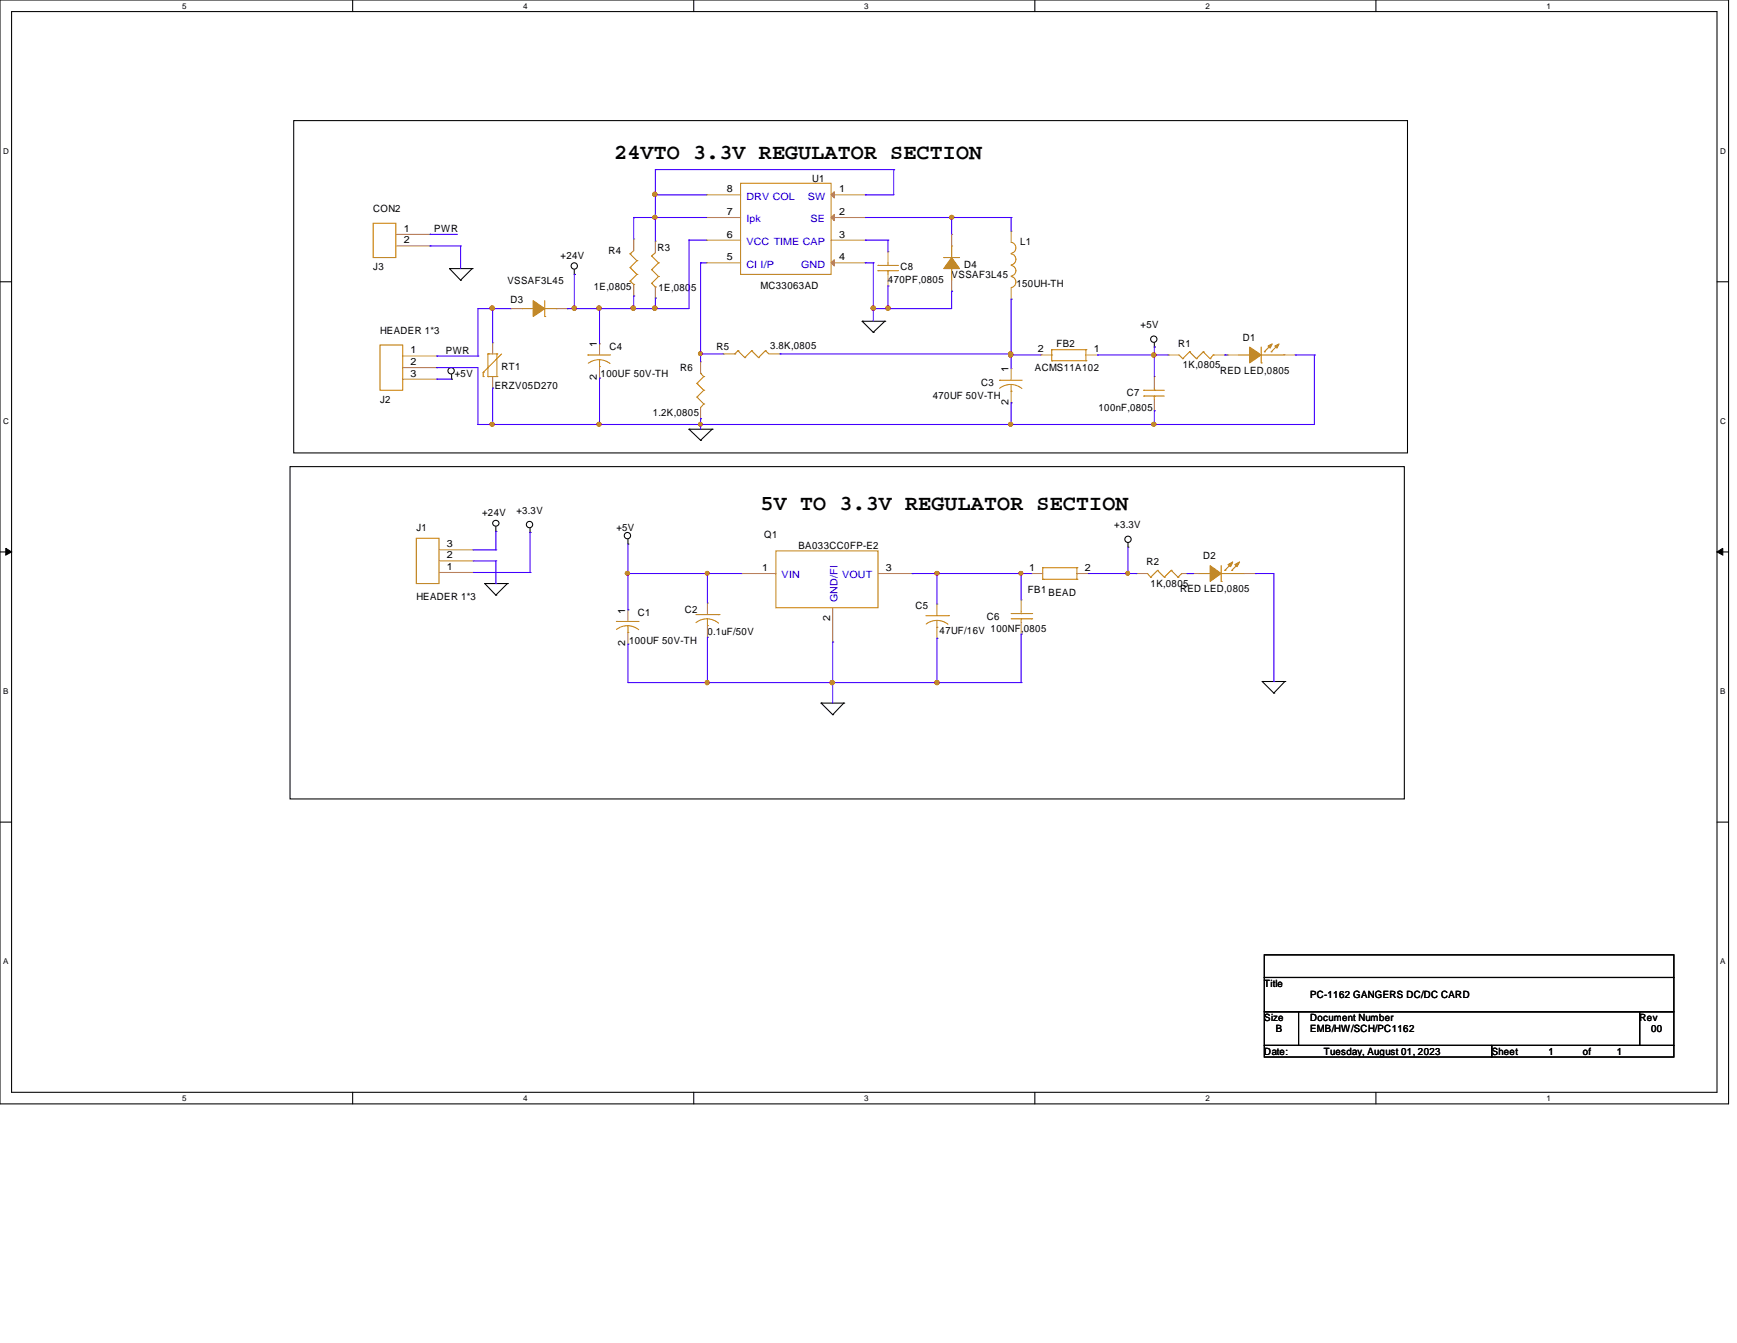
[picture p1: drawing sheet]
<svg xmlns="http://www.w3.org/2000/svg" width="279mm" height="216mm" viewBox="0 0 279 216" stroke-linecap="round" stroke-linejoin="round" font-family="sans-serif">
<path d="M0 0h278v177.5h-278zM1.9 1.9h274.3v173.7h-274.3z" fill="none" stroke="#000" stroke-width=".17"/>
<g fill="#fff">
<path d="M29.3 .3h.6v1.3h-.6z"/>
<path d="M29.3 175.9h.6v1.3h-.6z"/>
</g>
<path d="M56.7 0v1.9M56.7 175.6v1.9" fill="none" stroke="#000" stroke-width=".17"/>
<g fill="#fff">
<path d="M84.2 .3h.6v1.3h-.6z"/>
<path d="M84.2 175.9h.6v1.3h-.6z"/>
</g>
<path d="M111.6 0v1.9M111.6 175.6v1.9" fill="none" stroke="#000" stroke-width=".17"/>
<g fill="#fff">
<path d="M139 .3h.6v1.3h-.6z"/>
<path d="M139 175.9h.6v1.3h-.6z"/>
</g>
<path d="M166.5 0v1.9M166.5 175.6v1.9" fill="none" stroke="#000" stroke-width=".17"/>
<g fill="#fff">
<path d="M193.9 .3h.6v1.3h-.6z"/>
<path d="M193.9 175.9h.6v1.3h-.6z"/>
</g>
<path d="M221.3 0v1.9M221.3 175.6v1.9" fill="none" stroke="#000" stroke-width=".17"/>
<g fill="#fff">
<path d="M248.8 .3h.5v1.3h-.5z"/>
<path d="M248.8 175.9h.5v1.3h-.5z"/>
<path d="M.5 23.5h.9v1.4h-.9z"/>
<path d="M276.7 23.5h.8v1.4h-.8z"/>
<path d="M.5 67h.9v1.3h-.9z"/>
<path d="M276.7 67h.8v1.3h-.8z"/>
</g>
<path d="M0 45.3h1.9M276.2 45.3h1.8" fill="none" stroke="#000" stroke-width=".17"/>
<g fill="#fff">
<path d="M.5 110.4h.8v1.4h-.8z"/>
<path d="M276.7 110.4h.8v1.4h-.8z"/>
</g>
<path d="M0 88.7h1.9M276.2 88.7h1.8" fill="none" stroke="#000" stroke-width=".17"/>
<path d="M.9 88.1l1 .6-1 .5zM276.2 88.7l.9-.6v1.1z" fill="#000" stroke="#000" stroke-width=".16"/>
<g fill="#fff">
<path d="M.5 153.8h.7v1.4h-.7z"/>
<path d="M276.7 153.8h.7v1.4h-.7z"/>
</g>
<g fill="none" stroke="#000" stroke-width=".17">
<path d="M47.2 19.4h179.2v53.4h-179.2zM72.3 43.2h.1M72.3 43.2h3.6M72.3 43.2l1.8 1.8M74.1 45h.1M75.9 43.2h.1M75.9 43.2l-1.8 1.8M92.4 44.1h.1M92.4 43.3v.8M138.7 51.6h.1M138.7 51.6h3.6M138.7 51.6l1.8 1.8"/>
<path d="M140.5 53.4h.1M142.3 51.6h.1M142.3 51.6l-1.8 1.8M185.7 55.8h.1M185.7 55.1v.7M46.7 75h179.2v53.4h-179.2zM72.6 61h.1M72.6 60.2v.8M110.8 69h.1M110.8 69h3.8M110.8 69l1.9 1.8M112.7 70.8h.1"/>
<path d="M114.6 69h.1M114.6 69l-1.9 1.8M78 93.8h.1M78 93.8h3.6M78 93.8l1.8 1.9M79.8 85.4h.1M79.8 95.7h.1M79.8 84.7v.7M81.6 93.8h.1M81.6 93.8l-1.8 1.9M85.3 85.6h.1M85.3 84.9v.7"/>
<path d="M101 87.5h.1M101 86.7v.8M181.4 88h.1M181.4 87.3v.7M132.1 113h.1M132.1 113h3.6M132.1 113l1.8 1.9M133.9 114.9h.1M135.7 113h.1M135.7 113l-1.8 1.9M203 109.6h.1M203 109.6h3.7"/>
<path d="M203 109.6l1.9 1.8M204.9 111.4h.1M206.7 109.6h.1M206.7 109.6l-1.8 1.8M0 132.2h1.9M276.2 132.2h1.8M203.4 153.5h65.8v3.6h-65.8zM203.4 157.1h65.8v5.5h-65.8zM203.4 162.6h5.5v5.5h-5.5zM203.4 168.1h36.5v1.8h-36.5zM208.9 162.6h54.8v5.5h-54.8zM239.9 168.1h29.3v1.8h-29.3z"/>
<path d="M263.7 162.6h5.5v5.5h-5.5z"/>
<circle cx="72.6" cy="59.6" r=".51"/>
<circle cx="92.4" cy="42.8" r=".51"/>
<circle cx="185.6" cy="54.5" r=".51"/>
<circle cx="79.8" cy="84.1" r=".49"/>
<circle cx="85.2" cy="84.3" r=".51"/>
<circle cx="100.9" cy="86.1" r=".51"/>
<circle cx="181.4" cy="86.7" r=".51"/>
</g>
<g fill="none" stroke="#cc8006" stroke-width=".17">
<path d="M60 35.9h3.7v5.5h-3.7zM119.1 29.5h14.6v14.6h-14.6zM153.1 39.5h.1M153.1 39.5v1.9M162.6 39a.89 .89 0 0 1 .8 .8 .89 .89 0 0 1-.8 .9M61.1 55.5h3.7v7.2h-3.7zM77.7 59.9h.1M77.7 59.9v.6M78.5 56.9h.1M78.5 56.9h1.4M78.5 56.9v3.6M79.9 56.9h.1"/>
<path d="M79.9 56.9v3.6M80.7 56.9l-3 3M84 49.6h1.8M85.8 49.6h.1M87.6 50.9h.1M87.6 48.3v2.6M87.6 49.6h1.9M89.5 49.6h.1M94.6 57.1h.1M94.6 57.1h3.6M96.4 58.9h.1M96.4 57.8l-.8 .1-1 .5"/>
<path d="M96.4 57.8l1.1 .3 .6 .3M96.4 57.8v1.1M101.3 40.8h.1M101.3 43h.1M101.3 45.2h.1M101.3 40.8l1.1 1.1M101.3 43l1.1 1.1M101.3 45.2l.6 .5M101.9 45.7h.1M101.9 40.3l-.6 .5M102.4 41.9h.1M102.4 44.1h.1"/>
<path d="M102.4 41.9l-1.1 1.1M102.4 44.1l-1.1 1.1M104.8 41.1h.1M104.8 43.3h.1M104.8 45.6h.1M104.8 41.1l1.1 1.1M104.8 43.3l1.1 1.1M104.8 45.6l.6 .5M105.4 46.1h.1M105.4 40.6l-.6 .5M105.9 42.2h.1M105.9 44.4h.1"/>
<path d="M105.9 42.2l-1.1 1.1M105.9 44.4l-1.1 1.2M118.2 56.9h.1M118.7 56.4h.1M118.7 56.4l1.1 1.1M118.7 56.4l-.5 .5M119.8 57.5h.1M120.9 56.4h.1M120.9 56.4l1.1 1.1M120.9 56.4l-1.1 1.1M122 57.5h.1M123.1 56.4h.1"/>
<path d="M123.1 56.4l.6 .5M123.1 56.4l-1.1 1.1M141.2 43.5h.1M141.2 42.7h.1M141.2 43.5h3.3M141.2 42.7h3.3M142.8 42.7h.1M142.8 43.5h.1M142.8 42.2v.5M142.8 43.5v.6M151.8 41.4h.1M151.8 41.4h2.5"/>
<path d="M153.1 43.2h.1M153.1 43.2v1.8M162.6 44.5a.89 .89 0 0 1 .8 .8 .89 .89 0 0 1-.8 .9M162.6 42.7a.84 .84 0 0 1 .8 .8 .84 .84 0 0 1-.8 .9M162.6 40.8a.89 .89 0 0 1 .8 .9 .89 .89 0 0 1-.8 .9M169.2 56.2h.1M169.2 58h.1M169.2 57.1h.1M169.2 56.2v1.8M169.2 56.2h5.5M169.2 58h5.5M174.7 56.2h.1"/>
<path d="M174.7 58h.1M174.7 56.2v1.8M189.7 57.1l.5 .6M190.2 57.7h.1M191.3 56.6h.1M191.3 56.6l-1.1 1.1M191.3 56.6l1.1 1.1M192.4 57.7h.1M193.5 56.6h.1M193.5 56.6l-1.1 1.1M193.5 56.6l1.1 1.1M194.6 57.7h.1"/>
<path d="M195.2 57.1h.1M195.2 57.1l-.6 .6M199.2 57.1h1.8M201 57.1h.1M202.9 58.3h.1M202.9 57.1h3.6M202.9 55.8v2.5M203.4 56.6h.1M204.5 56.6h.1M204.5 55.5l-1.1 1.1M205.6 55.5l-1.1 1.1M206.5 57.1h.1"/>
<path d="M77.7 60.5h.1M78.5 60.5h.1M78.5 60.5h1.4M79.9 60.5h.1M112.1 63.8h.1M112.1 61.6h.1M112.1 63.8l1.1 1.1M112.1 61.6l1.1 1.1M112.7 60h.1M112.7 60l.5 .5M113.2 64.9h.1M113.2 62.7h.1"/>
<path d="M113.2 60.5h.1M113.2 64.9l-.5 .6M113.2 62.7l-1.1 1.1M113.2 60.5l-1.1 1.1M160.8 61.1h.1M160.8 61.1h3.6M162.6 62.9h.1M162.6 61.8l-.8 .1-1 .5M162.6 61.8l1.1 .3 .7 .4M162.6 61.8v1.1M184 63.7h.1M184 62.7h.1"/>
<path d="M184 63.7h3.3M184 62.7h3.3M185.7 62.7h.1M185.7 63.7h.1M185.7 62.4v.3M185.7 63.7v.6M67 86.5h3.6v7.3h-3.6zM99.1 99.9h.1M99.1 99.9h3.7M111.9 98.8h3.8M113.8 99.5l1.1 .3 .7 .4M113.8 99.5l-.8 .1-1.1 .5"/>
<path d="M113.8 99.5v1.1M115.7 98.8h.1M124.8 88.6h16.4v9.1h-16.4zM148.9 99h3.7M150.7 99.7l.8 .1 1 .6M150.7 99.7l-1.1 .2-.6 .4M150.7 99.7v1.1M152.6 99h.1M162.6 99.5h3.3M162.6 98.6h3.3M164.3 98.6h.1M164.3 99.5h.1"/>
<path d="M164.3 98.2v.4M164.3 99.5v.6M165.9 99.5h.1M165.9 98.6h.1M167.7 91.3h.1M167.7 93.1h.1M167.7 91.3h5.5M167.7 91.3v1.8M167.7 93.1h5.5M173.2 91.3h.1M173.2 93.1h.1M173.2 92.2h.1"/>
<path d="M173.2 91.3v1.8M184.6 92.2l.5 .6M185.1 92.8h.1M186.2 91.7h.1M186.2 91.7l-1.1 1.1M186.2 91.7l1.1 1.1M187.3 92.8h.1M188.4 91.7h.1M188.4 91.7l-1.1 1.1M188.4 91.7l1.1 1.1M189.5 92.8h.1M190.1 92.2h.1"/>
<path d="M190.1 92.2l-.6 .6M192.8 92.2h1.8M194.6 92.2h.1M196.4 93.5h.1M196.4 90.9v2.6M196.4 92.2h3.7M197 91.7h.1M198.1 91.7h.1M198.1 90.6l-1.1 1.1M199.2 90.6l-1.1 1.1M200.1 92.2h.1M101 101.7h.1"/>
<path d="M101 100.6l-.8 .1-1 .5M101 100.6l1.1 .2 .6 .4M101 100.6v1.1M113.8 100.6h.1M150.7 100.8h.1"/>
</g>
<g fill="none" stroke="#a84" stroke-width=".17">
<path d="M63.7 37.7h5.5M63.7 39.5h5.5M69.2 37.7h.1M69.2 39.5h.1M101.9 38.4h.1M101.9 38.4v1.9M105.4 38.8h.1M105.4 38.8v1.8M113.6 31.3h.1M113.6 38.6h.1M113.6 35h.1M113.6 31.3h5.5"/>
<path d="M113.6 38.6h5.5M113.6 35h5.5M133.7 31.3h5.5M133.7 38.6h5.5M133.7 35h5.5M139.2 31.3h.1M139.2 35h.1M139.2 38.6h.1M153.1 37.7h.1M153.1 37.7v1.8M162.6 37.2h.1M162.6 37.2v1.7"/>
<path d="M64.8 57.2h5.5M64.8 59.1h5.5M70.3 57.2h.1M70.3 59.1h.1M79.2 55.1h.1M79.2 55.1v1.8M82.1 49.6h.1M82.1 49.6h1.9M89.5 49.6h1.8M91.3 49.6h.1M96.4 55.3h.1M96.4 55.3v1.8"/>
<path d="M96.4 58.9v1.9M101.9 47.6h.1M101.9 45.7v1.9M105.4 47.9h.1M105.4 46.1v1.8M112.7 58.2h.1M112.7 58.2v1.8M113.6 42.2h.1M113.6 42.2h5.5M116.3 56.9h.1M116.3 56.9h1.9M123.7 56.9h1.8"/>
<path d="M125.5 56.9h.1M133.7 42.2h5.5M139.2 42.2h.1M142.8 40.5h.1M142.8 46h.1M142.8 40.5v1.7M142.8 44.1v1.9M153.1 46.8h.1M153.1 45v1.8M162.6 59.3h.1M162.6 48.1h.1M162.6 46.3v1.8"/>
<path d="M162.6 59.3v1.8M167.4 57.1h.1M167.4 57.1h1.8M174.7 57.1h1.8M176.5 57.1h.1M187.9 57.1h.1M187.9 57.1h1.8M195.2 57.1h1.8M197 57.1h.1M197.4 57.1h.1M197.4 57.1h1.8M206.5 57.1h1.9"/>
<path d="M208.4 57.1h.1M64.8 61h5.5M70.3 61h.1M79.2 62.4h.1M79.2 60.5v1.9M96.4 60.8h.1M112.7 67.3h.1M112.7 65.5v1.8M162.6 64.8h.1M162.6 62.9v1.9M185.7 60.5h.1M185.7 66h.1"/>
<path d="M185.7 60.5v1.9M185.7 64.3v1.7M70.6 92h5.5M70.6 90.2h5.5M70.6 88.4h5.5M76.1 92h.1M76.1 90.2h.1M76.1 88.4h.1M101 98h.1M101 98v1.9M113.8 96.9h.1M113.8 96.9v1.9"/>
<path d="M119.3 92.2h.1M119.3 92.2h5.5M133.9 97.7v5.5M141.2 92.2h5.5M146.7 92.2h.1M150.7 97.1h.1M150.7 97.1v1.9M164.3 96.4h.1M164.3 96.4v1.8M165.9 92.2h.1M165.9 92.2h1.8M173.2 92.2h1.9"/>
<path d="M175.1 92.2h.1M182.7 92.2h.1M182.7 92.2h1.9M190.1 92.2h2.7M190.9 92.2h.1M191.9 92.2h.1M200.1 92.2h1.8M201.9 92.2h.1M101 103.5h.1M101 101.7v1.8M113.8 102.4h.1M113.8 100.6v1.8"/>
<path d="M133.9 103.2h.1M150.7 102.6h.1M150.7 100.8v1.8M164.3 101.9h.1M164.3 100.1v1.8"/>
</g>
<g fill="#cc8006" stroke="#cc8006" stroke-width=".17">
<path d="M85.8 48.3l1.8 1.3-1.8 1.3z" fill-rule="evenodd"/>
<path d="M194.6 90.9l1.8 1.3-1.8 1.3z" fill-rule="evenodd"/>
<path d="M198.6 90.8l.8-.5-.4 .8z" fill-rule="evenodd"/>
<path d="M197.5 90.8l.8-.5-.3 .8z" fill-rule="evenodd"/>
<path d="M153.1 41.4l1.2 1.8h-2.5z" fill-rule="evenodd"/>
<path d="M201 55.8l1.9 1.3-1.9 1.2z" fill-rule="evenodd"/>
<path d="M205.1 55.6l.6-.3-.3 .7z" fill-rule="evenodd"/>
<path d="M204 55.6l.6-.3-.3 .7z" fill-rule="evenodd"/>
</g>
<g fill="#a84" stroke="#a84" stroke-width=".17">
<path d="M133.7 42.2l.5-.5v1.1z"/>
<path d="M133.7 31.3l.5-.5v1z"/>
<path d="M133.7 35l.5-.5v1z"/>
</g>
<g fill="none" stroke="#4200ff" stroke-width=".17">
<path d="M69.2 37.7h.1M69.2 39.5h.1M69.2 37.7h4.4M69.2 39.5h4.9M74.1 39.5h.1M74.1 39.5v3.7M101.9 35h.1M101.9 35v3.4M101.9 35h11.7M105.4 27.3h.1M105.4 31.3h.1M105.4 35h.1"/>
<path d="M105.4 27.3h38.4M105.4 27.3v11.5M105.4 31.3h8.2M110.8 38.6h.1M110.8 38.6h2.8M110.8 38.6v11h-19.5M139.2 31.3h.1M139.2 35h.1M139.2 38.6h.1M139.2 35h23.4M139.2 38.6h3.6M142.8 38.6h.1"/>
<path d="M142.8 38.6v1.9M143.8 27.3h.1M143.8 27.3v4h-4.6M153.1 35h.1M153.1 35v2.7M162.6 35h.1M162.6 35v2.2M70.3 57.2h.1M70.3 59.1h.1M70.3 59.1h6.6v9.1M70.3 57.2h6.6M76.9 57.2h.1"/>
<path d="M76.9 49.6h.1M76.9 49.6v7.6M76.9 49.6h5.2M79.2 49.6h.1M79.2 49.6v5.5M91.3 49.6h.1M92.4 44.1h.1M92.4 49.6h.1M92.4 44.1v5.5M96.4 49.6h.1M96.4 49.6v5.7M101.9 47.6h.1"/>
<path d="M101.9 49.6h.1M101.9 47.6v2M105.4 47.9h.1M105.4 49.6h.1M105.4 47.9v1.7M112.7 42.2h.1M112.7 56.9h.1M112.7 42.2v16M112.7 42.2h.9M112.7 56.9h3.6M125.5 56.9h.1M125.5 56.9h37.1"/>
<path d="M139.2 42.2h.1M139.2 42.2h1.3M140.5 42.2h.1M140.5 49.6h.1M140.5 42.2v9.4M142.8 46h.1M142.8 49.6h.1M142.8 46v3.6M153.1 46.8h.1M153.1 46.8v2.8h-12.6M162.6 48.1h.1M162.6 56.9h.1"/>
<path d="M162.6 57.1h.1M162.6 48.1v11.2M162.6 57.1h4.8M176.5 57.1h.1M176.5 57.1h11.4M185.7 57.1h.1M185.7 55.8h.1M185.7 55.8v4.7M197 57.1h.1M197 57.1h.4M208.4 57.1h.1M208.4 57.1h3"/>
<path d="M211.4 57.1h.1M211.4 57.1v11.1h-134.5M70.3 61h.1M70.3 61h2.3M76.9 68.2h.1M79.2 62.4h.1M79.2 68.2h.1M79.2 62.4v5.8M96.4 60.8h.1M96.4 68.2h.1M96.4 60.8v7.4M112.7 68.2h.1"/>
<path d="M112.7 67.3h.1M112.7 67.3v1.7M162.6 64.8h.1M162.6 68.2h.1M162.6 64.8v3.4M185.7 66h.1M185.7 68.2h.1M185.7 66v2.2M76.1 88.4h3.7M76.1 90.2h3.7M76.1 92h9.2M79.8 85.4h.1"/>
<path d="M79.8 88.4h.1M79.8 90.2h.1M79.8 93.8h.1M79.8 85.4v3M79.8 90.2v3.6M85.3 85.6h.1M85.3 92h.1M85.3 85.6v6.4M101 92.2h.1M101 98h.1M101 87.5v10.5M101 92.2h18.3"/>
<path d="M113.8 92.2h.1M113.8 92.2v4.7M146.7 92.2h.1M146.7 92.2h19.2M150.7 92.2h.1M150.7 92.2v4.9M164.3 92.2h.1M164.3 92.2v4.2M175.1 92.2h7.6M181.4 92.2h.1M181.4 88v4.2M182.7 92.2h.1"/>
<path d="M190.9 92.2h1M191.9 92.2h.1M201.9 92.2h.1M201.9 92.2h3v17.4M101 103.5h.1M101 109.7h.1M101 103.5v6.2M101 109.7h63.3M113.8 102.4h.1M113.8 109.7h.1M113.8 102.4v7.3M133.9 103.2h.1"/>
<path d="M133.9 109.7h.1M133.9 103.2v9.8M150.7 102.6h.1M150.7 102.6v7.1M164.3 101.9h.1M164.3 109.7h.1M164.3 101.9v7.8M204.9 109.6h.1"/>
</g>
<g fill="#f00" stroke="#f00" stroke-width=".17">
<circle cx="105.3" cy="31.2" r=".34"/>
<circle cx="105.3" cy="34.9" r=".32"/>
<circle cx="153.1" cy="34.9" r=".32"/>
<circle cx="112.6" cy="56.9" r=".3"/>
<circle cx="92.4" cy="49.5" r=".34"/>
<circle cx="79.2" cy="49.5" r=".34"/>
<circle cx="96.4" cy="49.5" r=".34"/>
<circle cx="101.9" cy="49.5" r=".34"/>
<circle cx="105.3" cy="49.5" r=".34"/>
<circle cx="142.8" cy="49.5" r=".34"/>
<circle cx="140.5" cy="49.5" r=".34"/>
<circle cx="162.6" cy="56.9" r=".32"/>
<circle cx="162.6" cy="57.1" r=".34"/>
<circle cx="185.6" cy="57.1" r=".34"/>
<circle cx="96.4" cy="68.2" r=".32"/>
<circle cx="79.2" cy="68.2" r=".32"/>
<circle cx="162.6" cy="68.2" r=".32"/>
<circle cx="112.6" cy="68.2" r=".3"/>
<circle cx="185.6" cy="68.2" r=".32"/>
<circle cx="100.9" cy="92.2" r=".32"/>
<circle cx="181.4" cy="92.2" r=".3"/>
<circle cx="113.8" cy="92.2" r=".3"/>
<circle cx="150.7" cy="92.2" r=".32"/>
<circle cx="164.2" cy="92.2" r=".3"/>
<circle cx="113.7" cy="109.7" r=".32"/>
<circle cx="150.7" cy="109.7" r=".34"/>
<circle cx="133.9" cy="109.7" r=".34"/>
</g>
<g font-size="3.5">
<text x="98.8" y="25.5">24VTO 3.3V REGULATOR SECTION</text>
<text x="122.3" y="82">5V TO 3.3V REGULATOR SECTION</text>
</g>
<g font-size="1.6">
<text x="130.6" y="29.2">U1</text>
<text x="60" y="34.1">CON2</text>
<text x="116.9" y="30.9">8</text>
<text x="116.9" y="34.5">7</text>
<text x="135" y="30.9">1</text>
<text x="135" y="34.5">2</text>
<text x="64.9" y="37.3">1</text>
<text x="64.9" y="39.1">2</text>
<text x="69.8" y="37.3">PWR</text>
<text x="90.2" y="41.6">+24V</text>
<text x="97.9" y="40.9">R4</text>
<text x="105.7" y="40.3">R3</text>
<text x="116.9" y="41.8">5</text>
<text x="116.9" y="38.2">6</text>
<text x="135" y="41.8">4</text>
<text x="135" y="38.2">3</text>
<text x="164.1" y="39.5">L1</text>
<text x="60" y="43.4">J3</text>
<text x="81.6" y="45.6">VSSAF3L45</text>
<text x="95.5" y="46.6">1E,0805</text>
<text x="105.9" y="46.7">1E,0805</text>
<text x="122.3" y="46.4">MC33063AD</text>
<text x="142.8" y="45.5">470PF,0805</text>
<text x="144.9" y="43.4">C8</text>
<text x="153.1" y="44.7">VSSAF3L45</text>
<text x="155.1" y="43.1">D4</text>
<text x="163.5" y="46.1">150UH-TH</text>
<text x="61.1" y="53.7">HEADER 1*3</text>
<text x="82.1" y="48.8">D3</text>
<text x="183.5" y="52.7">+5V</text>
<text x="66" y="56.8">1</text>
<text x="66" y="58.7">2</text>
<text x="71.7" y="56.9">PWR</text>
<text x="80.7" y="59.5">RT1</text>
<text x="96" y="55.8" transform="rotate(-90 96 55.8)">1</text>
<text x="98" y="56.2">C4</text>
<text x="109.4" y="59.7">R6</text>
<text x="115.2" y="56.2">R5</text>
<text x="123.9" y="56">3.8K,0805</text>
<text x="162.2" y="59.9" transform="rotate(-90 162.2 59.9)">1</text>
<text x="166.5" y="59.7">ACMS11A102</text>
<text x="167" y="56.6">2</text>
<text x="169.9" y="55.7">FB2</text>
<text x="175.9" y="56.6">1</text>
<text x="189.5" y="55.7">R1</text>
<text x="190.2" y="59.2">1K,0805</text>
<text x="199.9" y="54.8">D1</text>
<text x="61.1" y="64.9">J2</text>
<text x="66" y="60.5">3</text>
<text x="73.2" y="60.6">+5V</text>
<text x="79.6" y="62.5">ERZV05D270</text>
<text x="96" y="61.1" transform="rotate(-90 96 61.1)">2</text>
<text x="96.6" y="60.6">100UF 50V-TH</text>
<text x="150" y="64.1">470UF 50V-TH</text>
<text x="157.8" y="62.1">C3</text>
<text x="162.2" y="65.1" transform="rotate(-90 162.2 65.1)">2</text>
<text x="181.3" y="63.6">C7</text>
<text x="196.3" y="60.1">RED LED,0805</text>
<text x="105" y="66.9">1.2K,0805</text>
<text x="176.7" y="66.1">100nF,0805</text>
<text x="77.6" y="83">+24V</text>
<text x="83.1" y="82.5">+3.3V</text>
<text x="67" y="85.3">J1</text>
<text x="71.9" y="89.7">2</text>
<text x="71.9" y="88">3</text>
<text x="99.1" y="85.3">+5V</text>
<text x="122.9" y="86.4">Q1</text>
<text x="128.4" y="88.2">BA033CC0FP-E2</text>
<text x="179.2" y="84.9">+3.3V</text>
<text x="193.5" y="89.9">D2</text>
<text x="71.9" y="91.6">1</text>
<text x="122.6" y="91.8">1</text>
<text x="142.5" y="91.8">3</text>
<text x="165.4" y="95.3">FB1</text>
<text x="165.5" y="91.8">1</text>
<text x="168.7" y="95.8">BEAD</text>
<text x="174.5" y="91.8">2</text>
<text x="184.4" y="90.8">R2</text>
<text x="185.1" y="94.3">1K,0805</text>
<text x="189.8" y="95.2">RED LED,0805</text>
<text x="67" y="96.4">HEADER 1*3</text>
<text x="100.6" y="98.6" transform="rotate(-90 100.6 98.6)">1</text>
<text x="102.6" y="99.1">C1</text>
<text x="110.2" y="98.5">C2</text>
<text x="133.5" y="99.9" transform="rotate(-90 133.5 99.9)">2</text>
<text x="147.2" y="98">C5</text>
<text x="151.1" y="101.9">47UF/16V 100NF,0805</text>
<text x="158.7" y="99.7">C6</text>
<text x="100.6" y="103.9" transform="rotate(-90 100.6 103.9)">2</text>
<text x="101.2" y="103.5">100UF 50V-TH</text>
<text x="113.8" y="102.1">0.1uF/50V</text>
<text x="203.4" y="158.7">Title</text>
<text x="210.7" y="160.4">PC-1162 GANGERS DC/DC CARD</text>
<text x="203.4" y="164.2">Size</text>
<text x="205.2" y="165.9">B</text>
<text x="210.7" y="164.2">Document Number</text>
<text x="210.7" y="165.9">EMB/HW/SCH/PC1162</text>
<text x="263.7" y="164.2">Rev</text>
<text x="265.6" y="165.9">00</text>
<text x="203.4" y="169.6">Date:</text>
<text x="212.9" y="169.6">Tuesday, August 01, 2023</text>
<text x="239.9" y="169.6">Sheet</text>
<text x="249.1" y="169.6">1</text>
<text x="254.6" y="169.6">of</text>
<text x="260.1" y="169.6">1</text>
</g>
<g font-size="1.6" fill="#00c">
<text x="120.1" y="32.1">DRV COL</text>
<text x="120.1" y="35.7">Ipk</text>
<text x="130" y="32.1">SW</text>
<text x="130.4" y="35.7">SE</text>
<text x="120.1" y="39.4">VCC TIME CAP</text>
<text x="120.1" y="43">CI I/P</text>
<text x="128.9" y="43">GND</text>
<text x="125.7" y="93">VIN</text>
<text x="135.5" y="93">VOUT</text>
<text x="134.7" y="96.8" transform="rotate(-90 134.7 96.8)">GND/FI</text>
</g>
<g font-size="1.3">
<text x="29.3" y="1.4">5</text>
<text x="84.2" y="1.4">4</text>
<text x="139" y="1.4">3</text>
<text x="193.9" y="1.4">2</text>
<text x="248.8" y="1.4">1</text>
<text x=".5" y="24.7">D</text>
<text x="276.7" y="24.7">D</text>
<text x=".5" y="68.2">C</text>
<text x="276.7" y="68.2">C</text>
<text x=".5" y="111.6">B</text>
<text x="276.7" y="111.6">B</text>
<text x=".5" y="155">A</text>
<text x="276.7" y="155">A</text>
<text x="29.3" y="177">5</text>
<text x="84.2" y="177">4</text>
<text x="139" y="177">3</text>
<text x="193.9" y="177">2</text>
<text x="248.8" y="177">1</text>
</g>
</svg>
